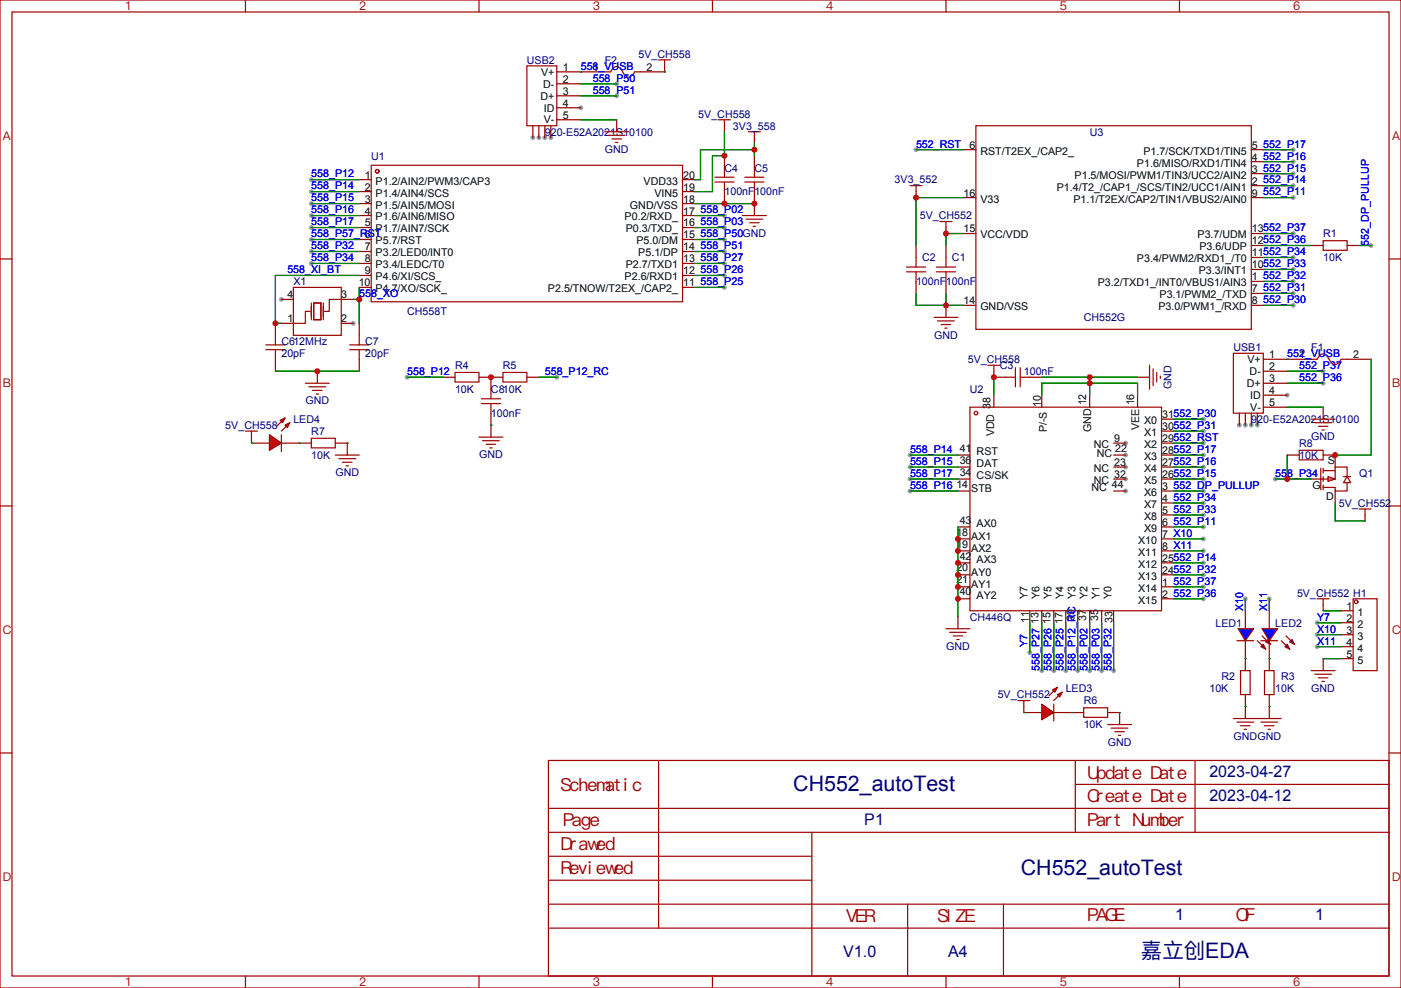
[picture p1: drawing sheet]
<svg xmlns="http://www.w3.org/2000/svg" width="413mm" height="291mm" viewBox="0 0 413 291" stroke-linecap="round" stroke-linejoin="round" font-family="sans-serif">
<g fill="#999">
<circle cx="269.9" cy="44.1" r=".71"/>
<circle cx="381" cy="44.1" r=".71"/>
<circle cx="381" cy="47.6" r=".71"/>
<circle cx="381" cy="51.2" r=".71"/>
<circle cx="381" cy="54.7" r=".71"/>
<circle cx="381" cy="58.2" r=".71"/>
<circle cx="381" cy="68.8" r=".71"/>
<circle cx="381" cy="75.8" r=".71"/>
<circle cx="381" cy="79.4" r=".71"/>
<circle cx="381" cy="82.9" r=".71"/>
<circle cx="381" cy="86.4" r=".71"/>
<circle cx="381" cy="90" r=".71"/>
<circle cx="403.9" cy="72.3" r=".71"/>
<circle cx="354.5" cy="123.5" r=".71"/>
<circle cx="354.5" cy="127" r=".71"/>
<circle cx="354.5" cy="130.5" r=".71"/>
<circle cx="354.5" cy="134.1" r=".71"/>
<circle cx="354.5" cy="137.6" r=".71"/>
<circle cx="354.5" cy="141.1" r=".71"/>
<circle cx="354.5" cy="144.6" r=".71"/>
<circle cx="354.5" cy="148.2" r=".71"/>
<circle cx="354.5" cy="151.7" r=".71"/>
<circle cx="354.5" cy="155.2" r=".71"/>
<circle cx="354.5" cy="158.7" r=".71"/>
<circle cx="354.5" cy="162.3" r=".71"/>
<circle cx="354.5" cy="165.8" r=".71"/>
<circle cx="354.5" cy="169.3" r=".71"/>
<circle cx="354.5" cy="172.9" r=".71"/>
<circle cx="354.5" cy="176.4" r=".71"/>
<circle cx="303.4" cy="192.3" r=".71"/>
<circle cx="306.9" cy="197.6" r=".71"/>
<circle cx="310.4" cy="197.6" r=".71"/>
<circle cx="314" cy="197.6" r=".71"/>
<circle cx="317.5" cy="197.6" r=".71"/>
<circle cx="321" cy="197.6" r=".71"/>
<circle cx="268.1" cy="134.1" r=".71"/>
<circle cx="268.1" cy="137.6" r=".71"/>
<circle cx="268.1" cy="141.1" r=".71"/>
<circle cx="268.1" cy="144.6" r=".71"/>
<circle cx="213.4" cy="63.5" r=".71"/>
<circle cx="213.4" cy="67" r=".71"/>
<circle cx="213.4" cy="70.6" r=".71"/>
<circle cx="213.4" cy="74.1" r=".71"/>
<circle cx="389.8" cy="109.4" r=".71"/>
<circle cx="389.8" cy="112.9" r=".71"/>
<circle cx="388.1" cy="183.4" r=".71"/>
<circle cx="388.1" cy="187" r=".71"/>
<circle cx="373.9" cy="176.4" r=".71"/>
<circle cx="366.9" cy="176.4" r=".71"/>
<circle cx="213.4" cy="77.6" r=".71"/>
<circle cx="213.4" cy="81.1" r=".71"/>
<circle cx="213.4" cy="84.7" r=".71"/>
<circle cx="91.7" cy="56.4" r=".71"/>
<circle cx="375.7" cy="141.1" r=".71"/>
<circle cx="91.7" cy="52.9" r=".71"/>
<circle cx="119.9" cy="111.1" r=".71"/>
<circle cx="91.7" cy="74.1" r=".71"/>
<circle cx="91.7" cy="77.6" r=".71"/>
<circle cx="164" cy="111.1" r=".71"/>
<circle cx="91.7" cy="60" r=".71"/>
<circle cx="91.7" cy="63.5" r=".71"/>
<circle cx="91.7" cy="67" r=".71"/>
<circle cx="91.7" cy="70.6" r=".71"/>
<circle cx="181.7" cy="24.7" r=".71"/>
<circle cx="181.7" cy="28.2" r=".71"/>
<circle cx="328.1" cy="197.6" r=".71"/>
<circle cx="324.6" cy="197.6" r=".71"/>
<circle cx="388.1" cy="190.5" r=".71"/>
<circle cx="331.6" cy="130.5" r=".71"/>
<circle cx="331.6" cy="134.1" r=".71"/>
<circle cx="331.6" cy="137.6" r=".71"/>
<circle cx="331.6" cy="141.1" r=".71"/>
<circle cx="331.6" cy="144.6" r=".71"/>
<circle cx="104.1" cy="95.2" r=".71"/>
<circle cx="82.9" cy="88.2" r=".71"/>
<circle cx="365.1" cy="125.2" r=".71"/>
<circle cx="379.2" cy="116.4" r=".71"/>
<circle cx="366.9" cy="125.2" r=".71"/>
<circle cx="368.7" cy="125.2" r=".71"/>
<circle cx="370.4" cy="125.2" r=".71"/>
<circle cx="157" cy="40.6" r=".71"/>
<circle cx="171.1" cy="31.7" r=".71"/>
<circle cx="158.8" cy="40.6" r=".71"/>
<circle cx="160.5" cy="40.6" r=".71"/>
<circle cx="162.3" cy="40.6" r=".71"/>
</g>
<g fill="none" stroke="#a10000" stroke-width=".35">
<path d="M0 0h412.7v291h-412.7zM3.5 3.5h405.7v284h-405.7zM72.3 0v3.5M141.1 0v3.5M209.9 0v3.5M278.7 0v3.5M347.5 0v3.5M287.5 37h81.2v60h-81.2zM109.4 48.7h91.7v40.2h-91.7zM210.6 53.6h5.7M210.6 52.2h5.7M213.4 49.4v2.8"/>
<path d="M213.4 53.6v2.8M219.4 53.6h5.7M219.4 52.2h5.7M222.2 49.4v2.8M222.2 53.6v2.8M268.1 54.7h3.5M269.9 54.7v1.7M0 76.3h3.5M267.1 78.7h5.6M269.9 75.8v2.9M275.9 78.7h5.6M276.9 65.3h3.6"/>
<path d="M278.7 65.3v1.7M278.7 75.8v2.9M389.8 70.9h7.1v2.8h-7.1zM409.2 76.3h3.5M81.1 98.8v2.8M86.4 84.7h14.1v14.1h-14.1zM91.4 91.7h-1.4v3.5h-3.6M91.7 89.3v4.9M92.4 89.3h2.1v4.9h-2.1zM95.2 89.3v4.9M100.5 88.2h-3.5v3.5h-1.4M105.8 98.8v2.8"/>
<path d="M267.1 80.1h5.6M269.9 80.1v2.8M275.2 93.5h7M275.9 80.1h5.6M276.2 94.5h5M277.3 95.6h2.8M278.3 96.7h.7M278.7 80.1v2.8M78.3 103h5.7M78.3 101.6h5.7M81.1 103v2.8M90 112.9h7"/>
<path d="M91 113.9h5M92.1 115h2.8M93.1 116.1h.7M103 103h5.7M103 101.6h5.7M105.8 103v2.8M285.8 119.9h56.4v60h-56.4zM291 107.6h3.6M292.8 107.6v1.8M296.3 111.1h2.9M299.2 108.3v5.6M300.6 111.1h2.8"/>
<path d="M300.6 108.3v5.6M338.7 107.6v7.1M339.7 108.7v4.9M340.8 109.7v2.8M341.8 110.8v.7M363.4 104.1h8.8v17.6h-8.8zM386.3 105.8h1.8l.8-1.1 .8-.4 1.1 .4 1.4 2.1 .9 .6 1-.3 1-1.3h1.8M386.3 123.5h7M387.3 124.5h5M388.4 125.6h2.8M389.5 126.6h.7M0 149h3.5"/>
<path d="M409.2 149h3.5M278.7 185.2h7.1M279.8 186.3h4.9M280.8 187.3h2.8M281.9 188.4h.7M0 221.8h3.5M161.6 224h247.6v63.5h-247.6zM161.6 238.1h247.6M194 224v49.4M316.8 224v21.2M316.8 231.1h92.4M352.1 224v21.2"/>
<path d="M409.2 221.8h3.5M161.6 252.2h77.6M161.6 245.2h247.6M161.6 259.3h77.6M239.2 245.2v42.3M161.6 273.4h247.6M161.6 266.3h247.6M267.4 266.3v21.2M295.6 266.3v21.2M72.3 287.5v3.5M141.1 287.5v3.5M209.9 287.5v3.5"/>
<path d="M278.7 287.5v3.5M347.5 287.5v3.5"/>
<circle cx="111.1" cy="50.4" r=".53"/>
<circle cx="287.5" cy="121.7" r=".53"/>
</g>
<g fill="none" stroke="#870000" stroke-width=".35">
<path d="M105.8 52.9h3.6M105.8 56.4h3.6M105.8 60h3.6M201.1 52.9h3.5M201.1 56.4h3.5M201.1 60h3.5M213.4 45.9v3.5M213.4 56.4v3.6M222.2 45.9v3.5M222.2 56.4v3.6M269.9 56.4v1.8M284 44.1h3.5"/>
<path d="M284 58.2h3.5M368.7 54.7h3.5M368.7 51.2h3.5M368.7 47.6h3.5M368.7 44.1h3.5M368.7 58.2h3.5M105.8 63.5h3.6M105.8 67h3.6M105.8 70.6h3.6M105.8 74.1h3.6M105.8 77.6h3.6M201.1 63.5h3.5"/>
<path d="M201.1 67h3.5M201.1 70.6h3.5M201.1 74.1h3.5M201.1 77.6h3.5M269.9 72.3v3.5M278.7 67v1.8M278.7 72.3v3.5M284 68.8h3.5M368.7 79.4h3.5M368.7 75.8h3.5M368.7 72.3h3.5M368.7 68.8h3.5"/>
<path d="M386.3 72.3h3.5M396.9 72.3h3.5M81.1 95.2v3.6M82.9 88.2h3.5M82.9 95.2h3.5M100.5 88.2h3.6M100.5 95.2h3.6M105.8 81.1h3.6M105.8 84.7h3.6M105.8 95.2v3.6M201.1 81.1h3.5M201.1 84.7h3.5"/>
<path d="M269.9 82.9v3.5M278.7 82.9v3.5M278.7 90v3.5M284 90h3.5M368.7 82.9h3.5M368.7 86.4h3.5M368.7 90h3.5M81.1 105.8v3.6M93.5 109.4v3.5M105.8 105.8v3.6M292.8 109.4v1.7h3.5M292.8 116.4v3.5"/>
<path d="M303.4 111.1h3.5M306.9 116.4v3.5M321 116.4v3.5M335.1 116.4v3.5M335.1 111.1h3.6M372.2 105.8h14.1M372.2 109.4h7M372.2 112.9h7M372.2 116.4h7M372.2 119.9h7M389.8 119.9v3.6M396.9 105.8h7"/>
<path d="M282.2 134.1h3.6M282.2 137.6h3.6M328.1 130.5h3.5M328.1 134.1h3.5M328.1 137.6h3.5M342.2 130.5h3.5M342.2 134.1h3.5M342.2 137.6h3.5M342.2 127h3.5M342.2 123.5h3.5M365.1 121.7v3.5M366.9 121.7v3.5"/>
<path d="M368.7 121.7v3.5M370.4 121.7v3.5M282.2 144.6h3.6M282.2 155.2h3.6M282.2 158.7h3.6M282.2 141.1h3.6M328.1 144.6h3.5M328.1 141.1h3.5M342.2 144.6h3.5M342.2 148.2h3.5M342.2 151.7h3.5M342.2 155.2h3.5"/>
<path d="M342.2 158.7h3.5M342.2 141.1h3.5M282.2 172.9h3.6M282.2 176.4h3.6M282.2 162.3h3.6M282.2 169.3h3.6M282.2 165.8h3.6M303.4 179.9v3.5M306.9 179.9v3.5M310.4 179.9v3.5M314 179.9v3.5M317.5 179.9v3.5"/>
<path d="M321 179.9v3.5M324.6 179.9v3.5M328.1 179.9v3.5M342.2 172.9h3.5M342.2 176.4h3.5M342.2 162.3h3.5M342.2 169.3h3.5M342.2 165.8h3.5M282.2 181.7v3.5"/>
</g>
<g fill="none" stroke="#008700" stroke-width=".35">
<path d="M269.9 44.1h14.1M284 58.2h-14.1v14.1M372.2 58.2h8.8M372.2 44.1h8.8M372.2 47.6h8.8M372.2 51.2h8.8M372.2 54.7h8.8M204.6 63.5h8.8M204.6 67h8.8M204.6 70.6h8.8M204.6 74.1h8.8M284 68.8h-5.3v3.5"/>
<path d="M372.2 68.8h8.8M372.2 72.3h14.1M372.2 75.8h8.8M372.2 79.4h8.8M400.4 72.3h3.5M104.1 88.2h1.7M105.8 81.1h-24.7v14.1h1.8M105.8 84.7v10.5M269.9 86.4v3.6h14.1M278.7 86.4v3.6M372.2 90h8.8M372.2 82.9h8.8"/>
<path d="M372.2 86.4h8.8M81.1 109.4h24.7M292.8 111.1v5.3M306.9 116.4v-3.5h28.2v3.5M306.9 111.1h28.2M321 111.1v5.3M379.2 112.9h10.6M379.2 109.4h10.6M379.2 119.9h10.6M268.1 134.1h14.1M268.1 137.6h14.1M345.7 123.5h8.8"/>
<path d="M345.7 127h8.8M345.7 130.5h8.8M345.7 134.1h8.8M345.7 137.6h8.8M268.1 141.1h14.1M268.1 144.6h14.1M282.2 155.2v26.5M345.7 141.1h8.8M345.7 144.6h8.8M345.7 148.2h8.8M345.7 151.7h8.8M345.7 155.2h8.8"/>
<path d="M345.7 158.7h8.8M345.7 162.3h8.8M345.7 165.8h8.8M345.7 169.3h8.8M345.7 172.9h8.8M345.7 176.4h8.8M303.4 183.4v8.9M306.9 183.4v14.2M310.4 183.4v14.2M314 183.4v14.2M317.5 183.4v14.2M321 183.4v14.2"/>
</g>
<circle cx="379.2" cy="105.8" r=".18" fill="#008700"/>
<g fill="none" stroke="#a10000" stroke-width=".35">
<path d="M389.1 137.9v6.4M389.8 137.9v1.4M389.8 138.6h3.5M389.8 140.4v1.4M389.8 142.9v1.4M391.2 140.4l2.1 .7-2.1 .7zM395.8 140.4h2.1M396.9 140.4v-2.8h-3.6v3.5h-3.5M396.9 142.2v2.4h-3.6v-1h-3.5M396.9 140.4l1 1.8h-2.1zM400.4 149.9h3.5M402.2 149.9v1.8"/>
<path d="M388.1 176.4h3.5M389.8 176.4v1.8M364.4 188.7h5M386.3 197.6h7M387.3 198.6h5M388.4 199.7h2.8M389.5 200.7h.7"/>
</g>
<path d="M393.3 134.1v3.5M386.3 141.1h3.5M393.3 144.6v3.6M402.2 151.7v1.8M389.8 178.2v1.7M389.8 194v3.6" fill="none" stroke="#870000" stroke-width=".35"/>
<path d="M403.9 105.8v28.3h-10.6M393.3 148.2v5.3h8.9M389.8 179.9h5.3M388.1 183.4h7M388.1 187h7" fill="none" stroke="#008700" stroke-width=".35"/>
<g fill="#00f" stroke="#a10000" stroke-width=".35">
<path d="M364.8 185.2h4.6l-2.5 3.5z"/>
<path d="M372.9 189.1l.7-.7 .7 1.4z"/>
<path d="M371.5 190.5l.7-.7 .7 1.4z"/>
</g>
<path d="M370.4 188.7l1.4 1.4M371.5 188.7h4.9M371.8 187.3l1.4 1.4" fill="none" stroke="#a10000" stroke-width=".35"/>
<path d="M366.9 179.9v5.3M366.9 188.7v5.3" fill="none" stroke="#870000" stroke-width=".35"/>
<g fill="#00f" stroke="#a10000" stroke-width=".35">
<path d="M371.8 185.2h4.6l-2.5 3.5z"/>
<path d="M379.9 189.1l.7-.7 .8 1.4z"/>
<path d="M378.5 190.5l.7-.7 .7 1.4z"/>
</g>
<path d="M365.5 197.6h2.8v7h-2.8zM377.5 188.7l1.4 1.4M378.9 187.3l1.4 1.4" fill="none" stroke="#a10000" stroke-width=".35"/>
<path d="M373.9 179.9v5.3M366.9 194v3.6M373.9 188.7v5.3M366.9 204.6v3.5" fill="none" stroke="#870000" stroke-width=".35"/>
<circle cx="366.9" cy="194" r=".18" fill="#008700"/>
<path d="M372.5 197.6h2.9v7h-2.9z" fill="none" stroke="#a10000" stroke-width=".35"/>
<path d="M373.9 194v3.6M373.9 204.6v3.5" fill="none" stroke="#870000" stroke-width=".35"/>
<circle cx="373.9" cy="194" r=".18" fill="#008700"/>
<path d="M366.9 176.4v3.5M373.9 176.4v3.5" fill="none" stroke="#008700" stroke-width=".35"/>
<path d="M370.4 211.7h7.1M371.5 212.7h4.9M372.5 213.8h2.9M373.6 214.8h.7" fill="none" stroke="#a10000" stroke-width=".35"/>
<path d="M373.9 208.1v3.6" fill="none" stroke="#870000" stroke-width=".35"/>
<circle cx="373.9" cy="208.1" r=".18" fill="#008700"/>
<path d="M363.4 211.7h7M364.4 212.7h5M365.5 213.8h2.8M366.5 214.8h.7" fill="none" stroke="#a10000" stroke-width=".35"/>
<path d="M366.9 208.1v3.6" fill="none" stroke="#870000" stroke-width=".35"/>
<circle cx="366.9" cy="208.1" r=".18" fill="#008700"/>
<path d="M213.4 38.8v7.1h-3.5v10.5h-5.3M91.7 56.4h14.1M91.7 52.9h14.1M204.6 60h17.6M222.2 42.3v3.6M222.2 44.1h-15.8v8.8h-1.8M204.6 77.6h8.8M204.6 81.1h8.8M204.6 84.7h8.8M379.2 134.1v7M375.7 141.1h10.6" fill="none" stroke="#008700" stroke-width=".35"/>
<g fill="none" stroke="#a10000" stroke-width=".35">
<path d="M211.7 35.3h3.5M213.4 35.3v1.7M220.5 38.8h3.5M222.2 38.8v1.8M218.7 63.5h7.1M219.8 64.6h4.9M220.8 65.6h2.9M221.9 66.7h.7M134.1 109.7h7v2.8h-7zM141.8 118.9h5.7M141.8 117.5h5.7M144.6 114.7v2.8"/>
<path d="M144.6 118.9v2.8M141.1 128.8h7.1M142.2 129.8h4.9M143.2 130.9h2.8M144.3 131.9h.7"/>
</g>
<path d="M213.4 37v1.8M222.2 40.6v1.7M222.2 60v3.5M130.5 111.1h3.6M141.1 111.1h3.5v3.6M144.6 121.7v7.1" fill="none" stroke="#870000" stroke-width=".35"/>
<circle cx="144.6" cy="125.2" r=".18" fill="#008700"/>
<path d="M91.7 74.1h14.1M91.7 77.6h14.1M119.9 111.1h10.6" fill="none" stroke="#008700" stroke-width=".35"/>
<path d="M148.2 109.7h7v2.8h-7z" fill="none" stroke="#a10000" stroke-width=".35"/>
<path d="M144.6 111.1h3.6M155.2 111.1h3.5" fill="none" stroke="#870000" stroke-width=".35"/>
<circle cx="144.6" cy="111.1" r=".18" fill="#008700"/>
<path d="M171.1 24.7h10.6M171.1 28.2h10.6M171.1 35.3h10.6M91.7 60h14.1M91.7 63.5h14.1M91.7 67h14.1M91.7 70.6h14.1M158.7 111.1h5.3" fill="none" stroke="#008700" stroke-width=".35"/>
<path d="M155.2 19.4h8.8v17.6h-8.8zM178.2 21.2h1.7l.8-1.2 .9-.4 1 .5 1.5 2 .8 .6 1.1-.3 1-1.2h1.7M178.2 38.8h7M179.2 39.9h4.9M180.3 40.9h2.8M181.3 42h.7" fill="none" stroke="#a10000" stroke-width=".35"/>
<path d="M157 37v3.6M158.7 37v3.6M160.5 37v3.6M162.3 37v3.6M164 21.2h14.2M164 24.7h7.1M164 28.2h7.1M164 31.8h7.1M164 35.3h7.1M181.7 35.3v3.5M188.7 21.2h7.1" fill="none" stroke="#870000" stroke-width=".35"/>
<circle cx="171.1" cy="21.2" r=".18" fill="#008700"/>
<path d="M194 17.6h3.6M195.8 17.6v1.8" fill="none" stroke="#a10000" stroke-width=".35"/>
<path d="M195.8 19.4v1.8" fill="none" stroke="#870000" stroke-width=".35"/>
<circle cx="195.8" cy="21.2" r=".18" fill="#008700"/>
<path d="M310.4 207.4v5" fill="none" stroke="#a10000" stroke-width=".35"/>
<g fill="#f00" stroke="#a10000" stroke-width=".35">
<path d="M306.9 207.4l3.5 2.5-3.5 2.1z"/>
<path d="M310.1 203.2l1.4-.7-.7 1.4z"/>
<path d="M311.5 204.6l1.4-.7-.7 1.4z"/>
</g>
<path d="M310.4 203.6l-1.4 1.4M311.9 205l-1.5 1.4M319.3 208.5h7v2.8h-7z" fill="none" stroke="#a10000" stroke-width=".35"/>
<path d="M301.6 209.9h5.3M310.4 209.9h8.9M326.3 209.9h3.5" fill="none" stroke="#870000" stroke-width=".35"/>
<circle cx="315.7" cy="209.9" r=".18" fill="#008700"/>
<path d="M326.3 213.4h7.1M327.4 214.5h4.9M328.4 215.5h2.9M329.5 216.6h.7" fill="none" stroke="#a10000" stroke-width=".35"/>
<path d="M329.8 209.9v3.5" fill="none" stroke="#870000" stroke-width=".35"/>
<circle cx="329.8" cy="209.9" r=".18" fill="#008700"/>
<path d="M299.9 206.4h3.5M301.6 206.4v1.7" fill="none" stroke="#a10000" stroke-width=".35"/>
<path d="M301.6 208.1v1.8" fill="none" stroke="#870000" stroke-width=".35"/>
<circle cx="301.6" cy="209.9" r=".18" fill="#008700"/>
<path d="M324.6 183.4v14.2M328.1 183.4v14.2" fill="none" stroke="#008700" stroke-width=".35"/>
<path d="M82.9 128.1v4.9" fill="none" stroke="#a10000" stroke-width=".35"/>
<g fill="#f00" stroke="#a10000" stroke-width=".35">
<path d="M79.4 128.1l3.5 2.4-3.5 2.1z"/>
<path d="M82.5 123.8l1.5-.7-.7 1.4z"/>
<path d="M84 125.2l1.4-.7-.7 1.4z"/>
</g>
<path d="M72.3 127h3.5M74.1 127v1.8M82.9 124.2l-1.4 1.4M84.3 125.6l-1.4 1.4M91.7 129.1h7.1v2.8h-7.1zM98.8 134.1h7M99.8 135.1h5M100.9 136.2h2.8M102 137.2h.7" fill="none" stroke="#a10000" stroke-width=".35"/>
<path d="M74.1 128.8v1.7h5.3M82.9 130.5h8.8M98.8 130.5h3.5v3.6" fill="none" stroke="#870000" stroke-width=".35"/>
<g fill="#008700">
<circle cx="88.2" cy="130.5" r=".18"/>
<circle cx="102.3" cy="130.5" r=".18"/>
<circle cx="74.1" cy="130.5" r=".18"/>
</g>
<g fill="none" stroke="#a10000" stroke-width=".35">
<path d="M382.8 132.6h7v2.9h-7zM398.6 176.4h7.1v21.2h-7.1z"/>
<circle cx="399.5" cy="177.3" r=".53"/>
</g>
<path d="M379.2 134.1h3.6M389.8 134.1h3.5M395.1 179.9h3.5M395.1 183.4h3.5M395.1 187h3.5M395.1 190.5h3.5M395.1 194h3.5" fill="none" stroke="#870000" stroke-width=".35"/>
<path d="M388.1 190.5h7M389.8 194h5.3" fill="none" stroke="#008700" stroke-width=".35"/>
<g fill="#c00">
<circle cx="278.7" cy="68.8" r=".88"/>
<circle cx="278.7" cy="90" r=".88"/>
<circle cx="269.9" cy="58.2" r=".88"/>
<circle cx="282.2" cy="158.7" r=".88"/>
<circle cx="282.2" cy="162.3" r=".88"/>
<circle cx="282.2" cy="165.8" r=".88"/>
<circle cx="282.2" cy="169.3" r=".88"/>
<circle cx="282.2" cy="172.9" r=".88"/>
<circle cx="282.2" cy="176.4" r=".88"/>
<circle cx="292.8" cy="111.1" r=".88"/>
<circle cx="321" cy="111.1" r=".88"/>
<circle cx="321" cy="112.9" r=".88"/>
<circle cx="81.1" cy="95.2" r=".88"/>
<circle cx="105.8" cy="88.2" r=".88"/>
<circle cx="93.5" cy="109.4" r=".88"/>
<circle cx="393.3" cy="134.1" r=".88"/>
<circle cx="379.2" cy="141.1" r=".88"/>
<circle cx="213.4" cy="60" r=".88"/>
<circle cx="222.3" cy="60" r=".88"/>
<circle cx="213.4" cy="45.9" r=".88"/>
<circle cx="222.3" cy="44.1" r=".88"/>
<circle cx="144.6" cy="111.1" r=".88"/>
</g>
<g font-size="6.3" fill="#000080">
<text x="233.7" y="233">CH552_autoTest</text>
<text x="300.7" y="257.7">CH552_autoTest</text>
<text x="336.1" y="282.3">嘉⽴创EDA</text>
</g>
<g font-size="5.3" fill="#a00000">
<text x="165.1" y="232.9">Schemati c</text>
<text x="320.3" y="229.3">Update Date</text>
<text x="320.3" y="236.4">Create Date</text>
<text x="165.8" y="243.5">Page</text>
<text x="320.3" y="243.5">Part Number</text>
<text x="165.1" y="250.5">Drawed</text>
<text x="165.1" y="257.6">Revi ewed</text>
<text x="249.3" y="271.7">VER</text>
<text x="276.2" y="271.7">SI ZE</text>
<text x="320.3" y="271.3">PAGE</text>
<text x="364.1" y="271.3">OF</text>
</g>
<g font-size="4.7" fill="#000080">
<text x="356.3" y="229">2023-04-27</text>
<text x="356.3" y="236">2023-04-12</text>
<text x="254.6" y="243.1">P1</text>
<text x="346.2" y="270.9">1</text>
<text x="387.4" y="270.9">1</text>
<text x="248.4" y="281.9">V1.0</text>
<text x="279.3" y="281.9">A4</text>
</g>
<g font-size="3.5" fill="#a00000">
<text x="37" y="3">1</text>
<text x="105.8" y="3">2</text>
<text x="174.6" y="3">3</text>
<text x="243.4" y="3">4</text>
<text x="312.2" y="3">5</text>
<text x="381" y="3">6</text>
<text x=".9" y="41.1">A</text>
<text x="410.1" y="41.1">A</text>
<text x=".9" y="113.9">B</text>
<text x="410.1" y="113.9">B</text>
<text x=".9" y="186.6">C</text>
<text x="410.1" y="186.6">C</text>
<text x=".9" y="259.4">D</text>
<text x="410.1" y="259.4">D</text>
<text x="37" y="290.5">1</text>
<text x="105.8" y="290.5">2</text>
<text x="174.6" y="290.5">3</text>
<text x="243.4" y="290.5">4</text>
<text x="312.2" y="290.5">5</text>
<text x="381" y="290.5">6</text>
</g>
<g font-size="3.1" fill="#000080">
<text x="188.1" y="17">5V_CH558</text>
<text x="155.2" y="18.8">USB2</text>
<text x="178.2" y="18.8">F2</text>
<text x="205.7" y="34.6">5V_CH558</text>
<text x="160.5" y="39.9">920-E52A2021S10100</text>
<text x="215.9" y="38.2">3V3_558</text>
<text x="321" y="39.9">U3</text>
<text x="109.4" y="47">U1</text>
<text x="178.2" y="45">GND</text>
<text x="213.4" y="50.5">C4</text>
<text x="222.2" y="50.5">C5</text>
<text x="213.4" y="57.6">100nF</text>
<text x="222.2" y="57.6">100nF</text>
<text x="263.6" y="54">3V3_552</text>
<text x="271" y="64.6">5V_CH552</text>
<text x="389.8" y="69.9">R1</text>
<text x="271.6" y="77">C2</text>
<text x="280.5" y="77">C1</text>
<text x="389.8" y="77">10K</text>
<text x="86.4" y="84">X1</text>
<text x="269.9" y="84">100nF</text>
<text x="278.7" y="84">100nF</text>
<text x="119.9" y="92.9">CH558T</text>
<text x="319.3" y="94.6">CH552G</text>
<text x="82.9" y="101.7">C612MHz</text>
<text x="107.6" y="101.7">C7</text>
<text x="275.2" y="99.7">GND</text>
<text x="82.9" y="105.2">20pF</text>
<text x="107.6" y="105.2">20pF</text>
<text x="285.1" y="107">5V_CH558</text>
<text x="363.4" y="103.4">USB1</text>
<text x="386.3" y="103.4">F1</text>
<text x="134.1" y="108.7">R4</text>
<text x="148.2" y="108.7">R5</text>
<text x="294.6" y="108.7">C3</text>
<text x="301.6" y="110.5">100nF</text>
<text x="90" y="119.1">GND</text>
<text x="134.1" y="115.8">10K</text>
<text x="144.6" y="115.8">C810K</text>
<text x="285.8" y="115.8">U2</text>
<text x="345.1" y="114.6" transform="rotate(-90 345.1 114.6)">GND</text>
<text x="86.4" y="124.6">LED4</text>
<text x="144.6" y="122.8">100nF</text>
<text x="368.7" y="124.6">920-E52A2021S10100</text>
<text x="66.4" y="126.4">5V_CH558</text>
<text x="91.7" y="128.1">R7</text>
<text x="382.8" y="131.7">R8</text>
<text x="386.3" y="129.7">GND</text>
<text x="91.7" y="135.2">10K</text>
<text x="141.1" y="135">GND</text>
<text x="382.8" y="135.2">10K</text>
<text x="98.8" y="140.3">GND</text>
<text x="400.4" y="140.5">Q1</text>
<text x="394.5" y="149.3">5V_CH552</text>
<text x="382.1" y="175.8">5V_CH552 H1</text>
<text x="285.8" y="182.8">CH446Q</text>
<text x="358.1" y="184.6">LED1</text>
<text x="375.7" y="184.6">LED2</text>
<text x="278.7" y="191.4">GND</text>
<text x="314" y="204">LED3</text>
<text x="356.3" y="204">10K</text>
<text x="359.8" y="200.5">R2</text>
<text x="375.7" y="204">10K</text>
<text x="377.5" y="200.5">R3</text>
<text x="386.3" y="203.8">GND</text>
<text x="293.9" y="205.7">5V_CH552</text>
<text x="319.3" y="207.5">R6</text>
<text x="319.3" y="214.6">10K</text>
<text x="326.3" y="219.7">GND</text>
<text x="363.4" y="217.9">GNDGND</text>
</g>
<g font-size="3.1">
<text x="159.4" y="22.3">V+</text>
<text x="165.8" y="20.9">1</text>
<text x="174.6" y="20.9">1</text>
<text x="190.5" y="20.9">2</text>
<text x="159.2" y="29.3">D+</text>
<text x="160" y="25.8">D-</text>
<text x="165.8" y="24.4">2</text>
<text x="165.8" y="27.9">3</text>
<text x="160.2" y="32.9">ID</text>
<text x="165.8" y="31.4">4</text>
<text x="165.8" y="35">5</text>
<text x="160.2" y="36.4">V-</text>
<text x="285.6" y="43.8">6</text>
<text x="288.8" y="45.6">RST/T2EX_/CAP2_</text>
<text x="336.9" y="45.6">P1.7/SCK/TXD1/TIN5</text>
<text x="368.8" y="47.3">4</text>
<text x="368.8" y="43.8">5</text>
<text x="107.4" y="52.6">1</text>
<text x="201.3" y="52.6">20</text>
<text x="316.6" y="52.6">P1.5/MOSI/PWM1/TIN3/UCC2/AIN2</text>
<text x="335" y="49.1">P1.6/MISO/RXD1/TIN4</text>
<text x="368.8" y="50.8">3</text>
<text x="107.4" y="56.1">2</text>
<text x="107.4" y="59.7">3</text>
<text x="110.7" y="54.4">P1.2/AIN2/PWM3/CAP3</text>
<text x="110.7" y="57.9">P1.4/AIN4/SCS</text>
<text x="189.6" y="54.4">VDD33</text>
<text x="192.8" y="57.9">VIN5</text>
<text x="201.3" y="59.7">18</text>
<text x="201.3" y="56.1">19</text>
<text x="283.8" y="57.9">16</text>
<text x="288.8" y="59.7">V33</text>
<text x="311.3" y="56.1">P1.4/T2_/CAP1_/SCS/TIN2/UCC1/AIN1</text>
<text x="316.2" y="59.7">P1.1/T2EX/CAP2/TIN1/VBUS2/AIN0</text>
<text x="368.8" y="54.4">2</text>
<text x="368.8" y="57.9">9</text>
<text x="107.4" y="63.2">4</text>
<text x="110.7" y="61.4">P1.5/AIN5/MOSI</text>
<text x="110.7" y="65">P1.6/AIN6/MISO</text>
<text x="184" y="65">P0.2/RXD_</text>
<text x="185.6" y="61.4">GND/VSS</text>
<text x="201.3" y="63.2">17</text>
<text x="107.4" y="66.7">5</text>
<text x="107.4" y="70.2">6</text>
<text x="110.7" y="68.5">P1.7/AIN7/SCK</text>
<text x="184.4" y="68.5">P0.3/TXD_</text>
<text x="201.3" y="70.2">15</text>
<text x="201.3" y="66.7">16</text>
<text x="283.8" y="68.5">15</text>
<text x="288.8" y="70.2">VCC/VDD</text>
<text x="352.8" y="70.2">P3.7/UDM</text>
<text x="368.8" y="68.5">13552_P37</text>
<text x="107.4" y="73.8">7</text>
<text x="107.4" y="77.3">8</text>
<text x="110.7" y="72">P5.7/RST</text>
<text x="110.7" y="75.5">P3.2/LED0/INT0</text>
<text x="187.5" y="72">P5.0/DM</text>
<text x="188" y="75.5">P5.1/DP</text>
<text x="201.3" y="77.3">13</text>
<text x="201.3" y="73.8">14</text>
<text x="335" y="77.3">P3.4/PWM2/RXD1_/T0</text>
<text x="353.3" y="73.8">P3.6/UDP</text>
<text x="368.8" y="75.5">11552_P34</text>
<text x="368.8" y="72">12552_P36</text>
<text x="107.4" y="80.8">9</text>
<text x="110.7" y="79.1">P3.4/LEDC/T0</text>
<text x="110.7" y="82.6">P4.6/XI/SCS_</text>
<text x="184" y="82.6">P2.6/RXD1</text>
<text x="184.4" y="79.1">P2.7/TXD1</text>
<text x="201.3" y="80.8">12</text>
<text x="353.2" y="80.8">P3.3/INT1</text>
<text x="368.8" y="82.6">1</text>
<text x="368.8" y="79.1">10552_P33</text>
<text x="84.7" y="87.9">4</text>
<text x="100.5" y="87.9">3</text>
<text x="105.7" y="84.4">10</text>
<text x="110.7" y="86.1">P4.7/XO/SCK_</text>
<text x="161.4" y="86.1">P2.5/TNOW/T2EX_/CAP2_</text>
<text x="201.3" y="84.4">11</text>
<text x="283.8" y="89.6">14</text>
<text x="323.4" y="84.4">P3.2/TXD1_/INT0/VBUS1/AIN3</text>
<text x="341.6" y="87.9">P3.1/PWM2_/TXD</text>
<text x="368.8" y="86.1">7</text>
<text x="368.8" y="89.6">8</text>
<text x="84.7" y="94.9">1</text>
<text x="100.5" y="94.9">2</text>
<text x="288.8" y="91.4">GND/VSS</text>
<text x="341.3" y="91.4">P3.0/PWM1_/RXD</text>
<text x="367.5" y="106.9">V+</text>
<text x="373.9" y="105.5">1</text>
<text x="382.8" y="105.5">1</text>
<text x="398.6" y="105.5">2</text>
<text x="367.4" y="114">D+</text>
<text x="368.2" y="110.5">D-</text>
<text x="373.9" y="109.1">2</text>
<text x="373.9" y="112.6">3</text>
<text x="306.6" y="119.8" transform="rotate(-90 306.6 119.8)">10</text>
<text x="320" y="119.4" transform="rotate(-90 320 119.4)">12</text>
<text x="334.2" y="119.4" transform="rotate(-90 334.2 119.4)">16</text>
<text x="368.3" y="117.5">ID</text>
<text x="373.9" y="116.1">4</text>
<text x="373.9" y="119.6">5</text>
<text x="291.8" y="120.4" transform="rotate(-90 291.8 120.4)">38</text>
<text x="337" y="124.9">X0</text>
<text x="342.4" y="123.2">31552_P30</text>
<text x="368.3" y="121">V-</text>
<text x="292.9" y="128.6" transform="rotate(-90 292.9 128.6)">VDD</text>
<text x="308.4" y="127.4" transform="rotate(-90 308.4 127.4)">P/-S</text>
<text x="321.5" y="127.3" transform="rotate(-90 321.5 127.3)">GND</text>
<text x="322.2" y="132">NC</text>
<text x="328.3" y="130.2">9</text>
<text x="335.6" y="126.6" transform="rotate(-90 335.6 126.6)">VEE</text>
<text x="337" y="132">X2</text>
<text x="337" y="128.5">X1</text>
<text x="342.4" y="130.2">29552_RST</text>
<text x="342.4" y="126.7">30552_P31</text>
<text x="282.7" y="136.6">36</text>
<text x="282.7" y="133.1">41</text>
<text x="287.7" y="137.7">DAT</text>
<text x="287.7" y="134.1">RST</text>
<text x="323.2" y="134.5">NC</text>
<text x="328.3" y="137.3">23</text>
<text x="328.6" y="133.1">22</text>
<text x="337" y="135.5">X3</text>
<text x="342.4" y="137.3">27552_P16</text>
<text x="342.4" y="133.7">28552_P17</text>
<text x="391.2" y="136.6">S</text>
<text x="281.7" y="143.7">14</text>
<text x="282.7" y="140.1">34</text>
<text x="287.7" y="141.2">CS/SK</text>
<text x="322.2" y="139">NC</text>
<text x="322.2" y="142.6">NC</text>
<text x="327.6" y="143.7">44</text>
<text x="328.3" y="140.8">32</text>
<text x="337" y="142.6">X5</text>
<text x="337" y="139">X4</text>
<text x="342.4" y="140.8">26552_P15</text>
<text x="386.6" y="144">G</text>
<text x="286.1" y="145.1">STB</text>
<text x="321.6" y="144.7">NC</text>
<text x="337" y="146.1">X6</text>
<text x="337" y="149.6">X7</text>
<text x="342.4" y="144.3">3</text>
<text x="342.4" y="147.9">4</text>
<text x="390.7" y="147.2">D</text>
<text x="282.7" y="154.2">43</text>
<text x="287.7" y="155.3">AX0</text>
<text x="337" y="153.1">X8</text>
<text x="342.4" y="151.4">5</text>
<text x="342.4" y="154.9">6</text>
<text x="281.7" y="157.8">18</text>
<text x="281.7" y="161.3">19</text>
<text x="286.1" y="159.2">AX1</text>
<text x="335.3" y="160.2">X10</text>
<text x="337" y="156.7">X9</text>
<text x="342.4" y="158.4">7 X10</text>
<text x="342.4" y="162">8 X11</text>
<text x="282.7" y="164.8">42</text>
<text x="286.1" y="162.7">AX2</text>
<text x="287.7" y="165.9">AX3</text>
<text x="335.3" y="163.7">X11</text>
<text x="335.3" y="167.3">X12</text>
<text x="342.4" y="165.5">25552_P14</text>
<text x="281.7" y="168.3">20</text>
<text x="281.7" y="171.9">21</text>
<text x="286.1" y="169.8">AY0</text>
<text x="286.1" y="173.3">AY1</text>
<text x="335.3" y="170.8">X13</text>
<text x="342.4" y="172.6">1</text>
<text x="342.4" y="169">24552_P32</text>
<text x="282.7" y="175.4">40</text>
<text x="287.7" y="176.5">AY2</text>
<text x="302.8" y="176.4" transform="rotate(-90 302.8 176.4)">Y7</text>
<text x="306.3" y="176.4" transform="rotate(-90 306.3 176.4)">Y6</text>
<text x="309.8" y="176.4" transform="rotate(-90 309.8 176.4)">Y5</text>
<text x="313.3" y="176.4" transform="rotate(-90 313.3 176.4)">Y4</text>
<text x="316.9" y="176.4" transform="rotate(-90 316.9 176.4)">Y3</text>
<text x="320.4" y="176.4" transform="rotate(-90 320.4 176.4)">Y2</text>
<text x="323.9" y="176.4" transform="rotate(-90 323.9 176.4)">Y1</text>
<text x="327.5" y="176.4" transform="rotate(-90 327.5 176.4)">Y0</text>
<text x="335.3" y="174.3">X14</text>
<text x="335.3" y="177.8">X15</text>
<text x="342.4" y="176.1">2</text>
<text x="396.7" y="179.6">1</text>
<text x="303.1" y="183.6" transform="rotate(-90 303.1 183.6)">11</text>
<text x="305.9" y="183.9" transform="rotate(-90 305.9 183.9)">13</text>
<text x="309.5" y="183.9" transform="rotate(-90 309.5 183.9)">15</text>
<text x="313" y="183.9" transform="rotate(-90 313 183.9)">17</text>
<text x="316.5" y="182.9" transform="rotate(-90 316.5 182.9)">39</text>
<text x="320" y="182.9" transform="rotate(-90 320 182.9)">37</text>
<text x="323.6" y="182.9" transform="rotate(-90 323.6 182.9)">35</text>
<text x="327.8" y="183.6" transform="rotate(-90 327.8 183.6)">33</text>
<text x="396.7" y="183.1">2</text>
<text x="399.9" y="181.4">1</text>
<text x="399.9" y="184.9">2</text>
<text x="396.7" y="186.7">3</text>
<text x="396.7" y="190.2">4</text>
<text x="399.9" y="188.4">3</text>
<text x="399.9" y="192">4</text>
<text x="396.7" y="193.7">5</text>
<text x="399.9" y="195.5">5</text>
</g>
<g font-size="3.1" fill="#00f">
<text x="171.1" y="20.5">558_VUSB</text>
<text x="174.6" y="24.1">558_P50</text>
<text x="174.6" y="27.6">558_P51</text>
<text x="269.9" y="43.5">552_RST</text>
<text x="372.2" y="43.5">552_P17</text>
<text x="372.2" y="47">552_P16</text>
<text x="91.7" y="52.3">558_P12</text>
<text x="372.2" y="50.5">552_P15</text>
<text x="91.7" y="55.8">558_P14</text>
<text x="91.7" y="59.3">558_P15</text>
<text x="372.2" y="54">552_P14</text>
<text x="372.2" y="57.6">552_P11</text>
<text x="91.7" y="62.9">558_P16</text>
<text x="206.4" y="62.9">558_P02</text>
<text x="91.7" y="66.4">558_P17</text>
<text x="91.7" y="69.9">558_P57_RST</text>
<text x="206.4" y="66.4">558_P03</text>
<text x="206.4" y="69.9">558_P50GND</text>
<text x="91.7" y="73.5">558_P32</text>
<text x="91.7" y="77">558_P34</text>
<text x="206.4" y="73.5">558_P51</text>
<text x="206.4" y="77">558_P27</text>
<text x="403.3" y="72.3" transform="rotate(-90 403.3 72.3)">552_DP_PULLUP</text>
<text x="84.7" y="80.5">558_XI_BT</text>
<text x="206.4" y="80.5">558_P26</text>
<text x="372.2" y="82.3">552_P32</text>
<text x="105.8" y="87.6">558_XO</text>
<text x="206.4" y="84">558_P25</text>
<text x="372.2" y="85.8">552_P31</text>
<text x="372.2" y="89.3">552_P30</text>
<text x="379.2" y="105.2">552_VUSB</text>
<text x="119.9" y="110.5">558_P12</text>
<text x="160.5" y="110.5">558_P12_RC</text>
<text x="382.8" y="108.7">552_P37</text>
<text x="382.8" y="112.3">552_P36</text>
<text x="268.1" y="133.4">558_P14</text>
<text x="268.1" y="137">558_P15</text>
<text x="268.1" y="140.5">558_P17</text>
<text x="375.7" y="140.5">558_P34</text>
<text x="268.1" y="144">558_P16</text>
<text x="345.7" y="144">552_DP_PULLUP</text>
<text x="345.7" y="147.5">552_P34</text>
<text x="345.7" y="151.1">552_P33</text>
<text x="345.7" y="154.6">552_P11</text>
<text x="345.7" y="172.2">552_P37</text>
<text x="345.7" y="175.8">552_P36</text>
<text x="366.3" y="179.9" transform="rotate(-90 366.3 179.9)">X10</text>
<text x="373.3" y="179.9" transform="rotate(-90 373.3 179.9)">X11</text>
<text x="388.1" y="182.8">Y7</text>
<text x="302.8" y="190.5" transform="rotate(-90 302.8 190.5)">Y7</text>
<text x="388.1" y="186.3">X10</text>
<text x="388.1" y="189.9">X11</text>
<text x="306.3" y="197.6" transform="rotate(-90 306.3 197.6)">558_P27</text>
<text x="309.8" y="197.6" transform="rotate(-90 309.8 197.6)">558_P26</text>
<text x="313.3" y="197.6" transform="rotate(-90 313.3 197.6)">558_P25</text>
<text x="316.9" y="197.6" transform="rotate(-90 316.9 197.6)">558_P12_RC</text>
<text x="320.4" y="197.6" transform="rotate(-90 320.4 197.6)">558_P02</text>
<text x="323.9" y="197.6" transform="rotate(-90 323.9 197.6)">558_P03</text>
<text x="327.5" y="197.6" transform="rotate(-90 327.5 197.6)">558_P32</text>
</g>
</svg>
